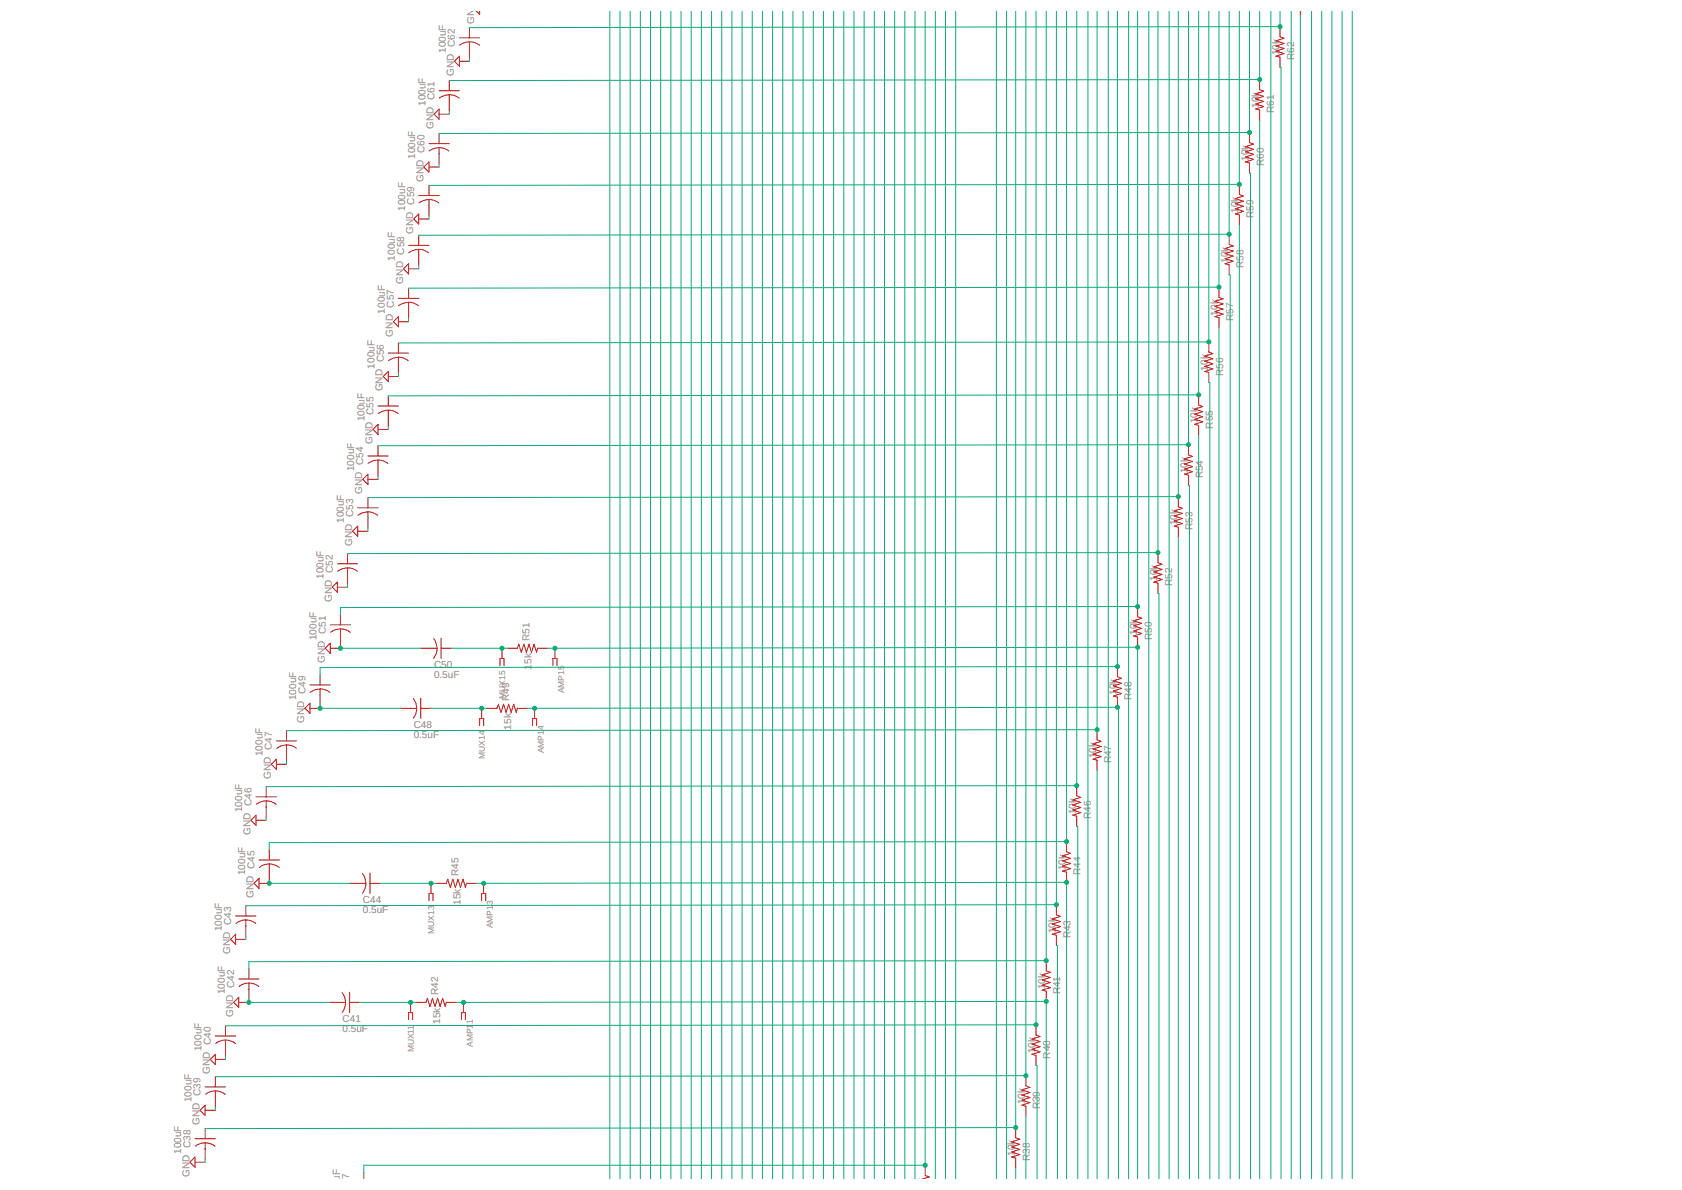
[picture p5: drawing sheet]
<svg xmlns="http://www.w3.org/2000/svg" width="420mm" height="297mm" viewBox="0 0 420 297" stroke-linecap="round" stroke-linejoin="round" font-family="sans-serif">
<path d="M129.2 2.7l126.4 291.6M291.6 2.7l-126.5 291.6" fill="none" stroke="#fff" stroke-width=".25"/>
<g fill="none" stroke="#c90d0c" stroke-width=".25">
<path d="M113.5 15.3l1.2-1.3v2.6zM114.7 15.3h2.5M114.7 9.4h5.1M114.8 11.3a4.4 4.4 0 0 1 2.4-.8v4M117.2 10.4a3.8 3.8 0 0 1 2.5 .9M117.2 6.9v2.5M118.9 2.7l.9 .9v-.9M314.5 19.9v2.5l1.1 .4-2.1 .6 2.1 .6-2.1 .7 2.1 .6-2.1 .7 2.1 .6-2.1 .6 1 .3v2.5M319.6 6.6v2.6l1 .4-2 .6 2 .6-2 .7 2 .6-2 .6 2 .7-2 .6 1 .3v2.5M324.7 2.7v1.2M107.1 35.9h5.1M107.1 37.7a4.4 4.4 0 0 1 2.5-.8v4"/>
<path d="M109.6 36.8a3.8 3.8 0 0 1 2.5 .9M109.6 27.2v2.6l-1.2-1.3zM109.6 33.3v2.6M109.6 28.5h2.6M109.6 22.6h5.1M109.7 24.5a4.4 4.4 0 0 1 2.5-.8v4M112.2 23.6a3.8 3.8 0 0 1 2.4 .9M112.2 20.1v2.5M312 33.1v2.5l1 .4-2 .6 2 .7-2 .6 2 .6-2 .7 2 .6-2 .6 1 .3v2.5M103.3 54.7l1.3-1.3v2.5zM104.6 58.7v2.6M104.6 54.7h2.5"/>
<path d="M104.6 48.8h5M107.1 49.8a3.8 3.8 0 0 1 2.5 .8M107.1 49.8a4.4 4.4 0 0 0-2.5 .8M107.1 40.4v2.6l-1.3-1.3zM107.1 46.3v2.5M107.1 49.8v4.1M107.1 41.7h2.5M306.9 58.5v2.5l1 .4-2 .6 2 .7-2 .6 2 .6-2 .7 2 .6-2 .6 1 .3v2.5M309.5 46v2.6l1 .3-2.1 .7 2.1 .6-2.1 .6 2.1 .7-2.1 .6 2.1 .6-2.1 .7 1.1 .2v2.6M99.5 79v2.6l-1.3-1.3zM99.5 74.5h5.1M99.5 76.3a4.4 4.4 0 0 1 2.5-.8v4"/>
<path d="M100.8 67.1l1.2-1.3v2.6zM102 75.4a3.8 3.8 0 0 1 2.5 .9M102 71.9v2.6M102 67.1h2.6M102 61.3h5.1M102.1 63.1a4.4 4.4 0 0 1 2.5-.8v4M104.6 62.2a3.8 3.8 0 0 1 2.4 .9M304.4 71.7v2.5l1 .4-2 .6 2 .7-2 .6 2 .6-2 .7 2 .6-2 .6 1 .3v2.5M96.9 92.7v2.5l-1.2-1.2zM96.9 98.8v2.5M96.9 94h2.6M96.9 88.1h5.1"/>
<path d="M99.5 89.2a3.8 3.8 0 0 1 2.4 .8M99.5 89.2l-1.3 .2-1.2 .6M99.5 85.6v2.5M99.5 89.2v4M99.5 80.3h2.5M299.3 98.6v2.5l1 .4-2 .6 2 .6-2 .7 2 .6-2 .6 2 .7-2 .6 1 .3v2.5M301.8 85.3v2.6l1.1 .4-2.1 .6 2.1 .6-2.1 .7 2.1 .6-2.1 .6 2.1 .7-2.1 .6 1 .3v2.5M91.9 118.4v2.5l-1.3-1.3zM91.9 119.6h2.5M91.9 113.8h5M93.1 107.2l1.3-1.3v2.6zM94.4 114.8a3.8 3.8 0 0 1 2.5 .9"/>
<path d="M94.4 114.8a4 4 0 0 0-2.5 .9M94.4 111.3v2.5M94.4 114.8v4.1M94.4 107.2h2.5M94.4 101.3h5.1M96.9 102.4a3.8 3.8 0 0 1 2.5 .8M96.9 102.4l-1.3 .2-1.2 .6M96.9 102.4v4M296.8 111v2.5l1 .4-2.1 .7 2.1 .6-2.1 .6 2.1 .7-2.1 .6 2.1 .6-2.1 .7 1.1 .2v2.6M86.8 138.2v2.5M88.1 132.6l1.2-1.3v2.6zM89.3 132.6h2.6"/>
<path d="M89.3 126.7h5.1M91.9 127.8a3.8 3.8 0 0 1 2.4 .8M91.9 127.8a4 4 0 0 0-2.5 .8M91.9 124.2v2.5M91.9 127.8v4M289.1 137.9v2.6l1.1 .3-2.1 .7 2.1 .6-2.1 .6 2.1 .7-2.1 .6 2.1 .7-2.1 .6 1 .2v2.6M294.2 124v2.5l1 .4-2 .6 2 .6-2 .7 2 .6-2 .6 2 .7-2 .6 1 .3v2.5M82.5 156h5M84.2 145.3v2.5l-1.2-1.2zM84.2 146.6h2.6M84.2 140.7h5.1M85 157a3.8 3.8 0 0 1 2.5 .8"/>
<path d="M85 157a4 4 0 0 0-2.5 .8M85 153.4v2.6M85 157v4M86.8 141.7a3.8 3.8 0 0 1 2.4 .9M86.8 141.7a4 4 0 0 0-2.5 .9M86.8 141.7v4.1M108.3 159.3l.6 1.2 .2 1.3M110.2 159.3v5M284.1 151.4v2.5l1 .4-2 .6 2 .7-2 .6 2 .6-2 .7 2 .6-2 .6 1 .3v2.5M76.1 176.8l1.3-1.3v2.6zM77.4 176.8h2.5M77.4 170.9h5.1"/>
<path d="M79.9 172a3.8 3.8 0 0 1 2.5 .8M79.9 172a4 4 0 0 0-2.5 .8M79.9 168.4v2.5M79.9 172v4M82.5 161.8h2.5M82.5 160.5v2.6l-1.3-1.3zM100 176.8h4.1M103.2 174.3a4 4 0 0 1 .9 2.5M104.1 176.8a4 4 0 0 1-.9 2.5M105.1 176.8h2.5M105.1 174.2v5.1M105.1 161.8h4"/>
<path d="M109.1 161.8a4 4 0 0 1-.8 2.5M110.2 161.8h2.5M120.3 176.8v2.5M121.5 176.8h2.6l.4-1 .6 2 .6-2 .7 2 .6-2 .6 2 .7-2 .6 2 .3-1h2.5M124.8 166.1v-1.8h1.1v1.8M125.3 161.8v2.5M126.6 161.8h2.6l.3-1 .7 2 .6-2 .6 2 .7-2 .6 2 .6-2 .7 2 .2-1h2.6M133.5 176.8v2.5M138 166.1v-1.8h1.1v1.8M138.6 161.8v2.5M279 166.4v2.5l1 .4-2 .6 2 .7-2 .6 2 .6-2 .7 2 .6-2 .6 1 .3v2.5M63.9 198.9h5.1"/>
<path d="M66.5 199.9a4 4 0 0 1 2.5 .8M66.5 199.9a3.8 3.8 0 0 0-2.5 .8M66.5 196.3v2.6M66.5 199.9v4.1M69 189.5v2.5l-1.3-1.2zM69 190.8h2.5M69 184.9h5.1M71.5 185.9a4 4 0 0 1 2.5 .9M71.5 185.9a3.8 3.8 0 0 0-2.4 .9M71.5 182.4v2.5M71.5 185.9v4.1M119.8 181.1v-1.8h1v1.8"/>
<path d="M133 181.1v-1.8h1v1.8M268.9 196.1v2.5l1 .4-2.1 .6 2.1 .7-2.1 .6 2.1 .6-2.1 .7 2.1 .6-2.1 .7 1.1 .2v2.5M273.9 182.1v2.6l1.1 .3-2.1 .7 2.1 .6-2.1 .6 2.1 .7-2.1 .6 2.1 .6-2.1 .7 1 .2v2.6M62.7 204.7l1.2-1.2v2.5zM63.9 204.7h2.6M64.7 219.2v2.5l-1.3-1.2zM64.7 214.6h5.1M67.2 215.6a4 4 0 0 1 2.5 .9M67.2 215.6a3.8 3.8 0 0 0-2.4 .9M67.2 212.1v2.5M67.2 215.6v4.1M90.5 218a3.8 3.8 0 0 1 .9 2.5"/>
<path d="M92.4 217.9v5.1M266.3 210.1v2.5l1 .4-2 .6 2 .6-2 .7 2 .6-2 .7 2 .6-2 .6 1 .3v2.5M58.8 233.2v2.5l-1.2-1.3zM58.8 234.4h2.6M58.8 228.6h5.1M61.4 229.6a4 4 0 0 1 2.5 .9M61.4 229.6a3.8 3.8 0 0 0-2.5 .9M61.4 226.1v2.5M61.4 229.6v4.1M64.7 220.5h2.5M87.3 220.5h4.1M91.4 220.5a4 4 0 0 1-.9 2.5"/>
<path d="M92.4 220.5h2.5M107.1 224.8v-1.8h1v1.8M107.6 220.5v2.5M108.9 220.5h2.5l.4-1 .6 2 .7-2 .6 2 .6-2 .7 2 .6-2 .6 2 .3-1h2.5M120.3 224.8v-1.8h1v1.8M120.8 220.5v2.5M261.2 239.8v2.5l1.1 .4-2.1 .6 2.1 .7-2.1 .6 2.1 .6-2.1 .7 2.1 .6-2.1 .6 1 .3v2.5M263.8 225.8v2.5l1 .4-2 .7 2 .6-2 .6 2 .7-2 .6 2 .6-2 .7 1 .2v2.6M53.8 258.6h5M56.3 259.6a4 4 0 0 1 2.5 .8M56.3 259.6a3.8 3.8 0 0 0-2.5 .8M56.3 256v2.6"/>
<path d="M56.3 259.6v4.1M58.3 250.2l1.3-1.3v2.6zM59.6 250.2h2.5M59.6 244.3h5.1M62.1 245.4a4 4 0 0 1 2.5 .8M62.1 245.4a3.8 3.8 0 0 0-2.4 .8M62.1 241.8v2.5M62.1 245.4v4M82.2 250.2h4.1M85.4 247.7a3.8 3.8 0 0 1 .9 2.5M86.3 250.2a4 4 0 0 1-.9 2.5M87.3 250.2h2.5"/>
<path d="M87.3 247.6v5.1M102 254.5v-1.8h1v1.8M102.5 250.2v2.5M103.8 250.2h2.5l.4-1 .7 2 .6-2 .6 2 .7-2 .6 2 .6-2 .7 2 .2-1h2.6M115.2 254.5v-1.8h1v1.8M115.7 250.2v2.5M258.7 255.8v2.5l1 .4-2 .6 2 .7-2 .6 2 .6-2 .7 2 .6-2 .6 1 .3v2.5M50 277.1l1.2-1.3v2.6zM51.2 277.1h2.6M51.2 271.3h5.1M52.5 264.4l1.3-1.3v2.6zM53.8 272.3a4 4 0 0 1 2.5 .8"/>
<path d="M53.8 272.3a3.8 3.8 0 0 0-2.5 .8M53.8 268.7v2.6M53.8 272.3v4.1M53.8 264.4h2.5M256.2 268.5v2.5l1 .4-2.1 .6 2.1 .7-2.1 .6 2.1 .6-2.1 .7 2.1 .6-2.1 .6 1.1 .3v2.5M47.4 290.1l1.3-1.3v2.5zM48.7 290.1h2.5M48.7 284.2h5.1M51.2 285.2a4 4 0 0 1 2.5 .9M51.2 285.2a3.8 3.8 0 0 0-2.4 .9M51.2 281.7v2.5M51.2 285.2v4.1"/>
<path d="M90.8 292.6v1.7M231 290.8v2.6l1 .4-1.8 .5M253.6 281.4v2.6l1 .4-2 .6 2 .6-2 .7 2 .6-2 .6 2 .7-2 .6 1 .3v2.5"/>
</g>
<path d="M62.1 249.4v.8h20.1" fill="none" stroke="#0dab76" stroke-width=".25"/>
<circle cx="62.1" cy="250.2" r=".51" fill="#0dab76"/>
<g fill="none" stroke="#0dab76" stroke-width=".25">
<path d="M67.2 219.7v.8h20.1"/>
<circle cx="62.1" cy="250.2" r=".51"/>
</g>
<circle cx="67.2" cy="220.5" r=".51" fill="#0dab76"/>
<g fill="none" stroke="#0dab76" stroke-width=".25">
<path d="M79.9 176v.8h20.1"/>
<circle cx="67.2" cy="220.5" r=".51"/>
</g>
<circle cx="79.9" cy="176.8" r=".51" fill="#0dab76"/>
<g fill="none" stroke="#0dab76" stroke-width=".25">
<path d="M85 161v.8h20.1"/>
<circle cx="79.9" cy="176.8" r=".51"/>
</g>
<circle cx="85" cy="161.8" r=".51" fill="#0dab76"/>
<g fill="none" stroke="#0dab76" stroke-width=".25">
<path d="M117.2 14.5v.8M294.2 2.7v121.3l-202.3 .2M112.2 27.7v.8M107.1 53.9v.8M109.6 40.9v.8M102 79.5v.8M104.6 66.3v.8M99.5 93.2v.8M94.4 118.9v.7M96.9 106.4v.8M91.9 131.8v.8M86.8 145.8v.8"/>
<path d="M71.5 190v.8M66.5 204v.7M61.4 233.7v.7M53.8 276.4v.7M56.3 263.7v.7M51.2 289.3v.8"/>
<circle cx="85" cy="161.8" r=".51"/>
</g>
<circle cx="294.2" cy="124" r=".51" fill="#0dab76"/>
<g fill="none" stroke="#0dab76" stroke-width=".25">
<path d="M253.6 2.7v278.7l-202.4 .3"/>
<circle cx="294.2" cy="124" r=".51"/>
</g>
<circle cx="253.6" cy="281.4" r=".51" fill="#0dab76"/>
<g fill="none" stroke="#0dab76" stroke-width=".25">
<path d="M256.2 2.7v265.8l-202.4 .2"/>
<circle cx="253.6" cy="281.4" r=".51"/>
</g>
<circle cx="256.2" cy="268.5" r=".51" fill="#0dab76"/>
<g fill="none" stroke="#0dab76" stroke-width=".25">
<path d="M258.7 2.7v253.1l-202.4 .2"/>
<circle cx="256.2" cy="268.5" r=".51"/>
</g>
<circle cx="258.7" cy="255.8" r=".51" fill="#0dab76"/>
<g fill="none" stroke="#0dab76" stroke-width=".25">
<path d="M89.8 250.2h14"/>
<circle cx="258.7" cy="255.8" r=".51"/>
</g>
<circle cx="102.5" cy="250.2" r=".51" fill="#0dab76"/>
<g fill="none" stroke="#0dab76" stroke-width=".25">
<path d="M261.2 249.9l-147.2 .3"/>
<circle cx="102.5" cy="250.2" r=".51"/>
</g>
<circle cx="115.7" cy="250.2" r=".51" fill="#0dab76"/>
<g fill="none" stroke="#0dab76" stroke-width=".25">
<path d="M261.2 249.9v44.4"/>
<circle cx="115.7" cy="250.2" r=".51"/>
</g>
<circle cx="261.2" cy="249.9" r=".51" fill="#0dab76"/>
<g fill="none" stroke="#0dab76" stroke-width=".25">
<path d="M263.8 2.7v223.1l-202.4 .3"/>
<circle cx="261.2" cy="249.9" r=".51"/>
</g>
<circle cx="263.8" cy="225.8" r=".51" fill="#0dab76"/>
<g fill="none" stroke="#0dab76" stroke-width=".25">
<path d="M94.9 220.5h14"/>
<circle cx="263.8" cy="225.8" r=".51"/>
</g>
<circle cx="107.6" cy="220.5" r=".51" fill="#0dab76"/>
<g fill="none" stroke="#0dab76" stroke-width=".25">
<path d="M266.3 220.2l-147.3 .3"/>
<circle cx="107.6" cy="220.5" r=".51"/>
</g>
<circle cx="120.8" cy="220.5" r=".51" fill="#0dab76"/>
<g fill="none" stroke="#0dab76" stroke-width=".25">
<path d="M266.3 220.2v74.1"/>
<circle cx="120.8" cy="220.5" r=".51"/>
</g>
<circle cx="266.3" cy="220.2" r=".51" fill="#0dab76"/>
<g fill="none" stroke="#0dab76" stroke-width=".25">
<path d="M268.9 2.7v193.4l-202.4 .2"/>
<circle cx="266.3" cy="220.2" r=".51"/>
</g>
<circle cx="268.9" cy="196.1" r=".51" fill="#0dab76"/>
<g fill="none" stroke="#0dab76" stroke-width=".25">
<path d="M273.9 2.7v179.4l-202.4 .3"/>
<circle cx="268.9" cy="196.1" r=".51"/>
</g>
<circle cx="273.9" cy="182.1" r=".51" fill="#0dab76"/>
<g fill="none" stroke="#0dab76" stroke-width=".25">
<path d="M107.6 176.8h13.9"/>
<circle cx="273.9" cy="182.1" r=".51"/>
</g>
<circle cx="120.3" cy="176.8" r=".51" fill="#0dab76"/>
<g fill="none" stroke="#0dab76" stroke-width=".25">
<path d="M279 176.5l-147.3 .3"/>
<circle cx="120.3" cy="176.8" r=".51"/>
</g>
<circle cx="133.5" cy="176.8" r=".51" fill="#0dab76"/>
<g fill="none" stroke="#0dab76" stroke-width=".25">
<path d="M279 176.5h.3v117.8"/>
<circle cx="133.5" cy="176.8" r=".51"/>
</g>
<circle cx="279" cy="176.5" r=".51" fill="#0dab76"/>
<g fill="none" stroke="#0dab76" stroke-width=".25">
<path d="M279 2.7v163.7l-199.1 .2v1.8"/>
<circle cx="279" cy="176.5" r=".51"/>
</g>
<circle cx="279" cy="166.4" r=".51" fill="#0dab76"/>
<g fill="none" stroke="#0dab76" stroke-width=".25">
<path d="M112.7 161.8h13.9"/>
<circle cx="279" cy="166.4" r=".51"/>
</g>
<circle cx="125.3" cy="161.8" r=".51" fill="#0dab76"/>
<g fill="none" stroke="#0dab76" stroke-width=".25">
<path d="M284.1 161.5l-147.3 .3"/>
<circle cx="125.3" cy="161.8" r=".51"/>
</g>
<circle cx="138.6" cy="161.8" r=".51" fill="#0dab76"/>
<g fill="none" stroke="#0dab76" stroke-width=".25">
<path d="M284.1 161.5v132.8"/>
<circle cx="138.6" cy="161.8" r=".51"/>
</g>
<circle cx="284.1" cy="161.5" r=".51" fill="#0dab76"/>
<g fill="none" stroke="#0dab76" stroke-width=".25">
<path d="M284.1 2.7v148.7l-199.1 .2v1.8"/>
<circle cx="284.1" cy="161.5" r=".51"/>
</g>
<circle cx="284.1" cy="151.4" r=".51" fill="#0dab76"/>
<g fill="none" stroke="#0dab76" stroke-width=".25">
<path d="M289.1 2.7v135.2l-202.3 .3"/>
<circle cx="284.1" cy="151.4" r=".51"/>
</g>
<circle cx="289.1" cy="137.9" r=".51" fill="#0dab76"/>
<g fill="none" stroke="#0dab76" stroke-width=".25">
<path d="M306.9 2.7v55.8l-202.3 .2"/>
<circle cx="289.1" cy="137.9" r=".51"/>
</g>
<circle cx="306.9" cy="58.5" r=".51" fill="#0dab76"/>
<g fill="none" stroke="#0dab76" stroke-width=".25">
<path d="M309.5 2.7v43.3l-202.4 .3"/>
<circle cx="306.9" cy="58.5" r=".51"/>
</g>
<circle cx="309.5" cy="46" r=".51" fill="#0dab76"/>
<g fill="none" stroke="#0dab76" stroke-width=".25">
<path d="M312 2.7v30.4l-202.4 .2"/>
<circle cx="309.5" cy="46" r=".51"/>
</g>
<circle cx="312" cy="33.1" r=".51" fill="#0dab76"/>
<g fill="none" stroke="#0dab76" stroke-width=".25">
<path d="M314.5 2.7v17.2l-202.3 .2"/>
<circle cx="312" cy="33.1" r=".51"/>
</g>
<circle cx="314.5" cy="19.9" r=".51" fill="#0dab76"/>
<g fill="none" stroke="#0dab76" stroke-width=".25">
<path d="M261.2 2.7v237.1l-199.1 .2v1.8M319.6 16.8h.3v277.5M324.7 3.9v290.4M330 2.7v291.6M314.5 30v264.3M309.5 56.2v238.1M312 43.2h.3v251.1M306.9 68.6h.3v225.7M301.8 95.5h.3v198.8M304.4 81.8v212.5M299.3 108.7v185.6M294.2 134.1v160.2"/>
<path d="M296.8 121.2h.2v173.1M289.1 148.1h.3v146.2M273.9 192.3v102M268.9 206.2h.2v88.1M263.8 236h.2v58.3M256.2 278.6v15.7M258.7 265.9h.3v28.4M253.6 291.6v2.7"/>
<circle cx="314.5" cy="19.9" r=".51"/>
</g>
<circle cx="261.2" cy="239.8" r=".51" fill="#0dab76"/>
<g fill="none" stroke="#0dab76" stroke-width=".25">
<path d="M266.3 2.7v207.4l-199.1 .2v1.8"/>
<circle cx="261.2" cy="239.8" r=".51"/>
</g>
<circle cx="266.3" cy="210.1" r=".51" fill="#0dab76"/>
<g fill="none" stroke="#0dab76" stroke-width=".25">
<path d="M296.8 2.7v108.3l-202.4 .3"/>
<circle cx="266.3" cy="210.1" r=".51"/>
</g>
<circle cx="296.8" cy="111" r=".51" fill="#0dab76"/>
<g fill="none" stroke="#0dab76" stroke-width=".25">
<path d="M299.3 2.7v95.9l-202.4 .2"/>
<circle cx="296.8" cy="111" r=".51"/>
</g>
<circle cx="299.3" cy="98.6" r=".51" fill="#0dab76"/>
<g fill="none" stroke="#0dab76" stroke-width=".25">
<path d="M301.8 2.7v82.6l-202.3 .3"/>
<circle cx="299.3" cy="98.6" r=".51"/>
</g>
<circle cx="301.8" cy="85.3" r=".51" fill="#0dab76"/>
<g fill="none" stroke="#0dab76" stroke-width=".25">
<path d="M304.4 2.7v69l-202.4 .2"/>
<circle cx="301.8" cy="85.3" r=".51"/>
</g>
<circle cx="304.4" cy="71.7" r=".51" fill="#0dab76"/>
<g fill="none" stroke="#0dab76" stroke-width=".25">
<path d="M319.6 2.7v3.9l-202.4 .3"/>
<circle cx="304.4" cy="71.7" r=".51"/>
</g>
<circle cx="319.6" cy="6.6" r=".51" fill="#0dab76"/>
<g fill="none" stroke="#0dab76" stroke-width=".25">
<path d="M154.8 2.7v291.6M157.4 2.7v291.6M159.9 2.7v291.6M162.4 2.7v291.6M165 2.7v291.6M167.5 2.7v291.6M170.1 2.7v291.6M175.1 2.7v291.6M180.2 2.7v291.6M185.3 2.7v291.6M190.4 2.7v291.6M195.5 2.7v291.6"/>
<path d="M198 2.7v291.6M200.5 2.7v291.6M203.1 2.7v291.6M205.6 2.7v291.6M208.2 2.7v291.6M210.7 2.7v291.6M213.2 2.7v291.6M215.8 2.7v291.6M220.9 2.7v291.6M225.9 2.7v291.6M231 2.7v288.1h-140.2v1.8"/>
<circle cx="319.6" cy="6.6" r=".51"/>
</g>
<circle cx="231" cy="290.8" r=".51" fill="#0dab76"/>
<g fill="none" stroke="#0dab76" stroke-width=".25">
<path d="M152.3 2.7v291.6M172.6 2.7v291.6M177.7 2.7v291.6M182.8 2.7v291.6M187.8 2.7v291.6M192.9 2.7v291.6M218.3 2.7v291.6M223.4 2.7v291.6M228.5 2.7v291.6M233.6 2.7v291.6M236.1 2.7v291.6M238.6 2.7v291.6"/>
<path d="M248.8 2.7v291.6M251.3 2.7v291.6M271.7 2.7v291.6M276.7 2.7v291.6M281.8 2.7v291.6M286.9 2.7v291.6M291.9 2.7v291.6M317.3 2.7v291.6M322.4 2.7v291.6M327.5 2.7v291.6M332.6 2.7v291.6M335.1 2.7v291.6"/>
<path d="M337.7 2.7v291.6"/>
<circle cx="231" cy="290.8" r=".51"/>
</g>
<g font-size="2.5" fill="#808080">
<text x="118.4" y="6" transform="rotate(-90 118.4 6)">GND</text>
<text x="111.3" y="13.3" transform="rotate(-90 111.3 13.3)">100uF</text>
<text x="319.4" y="13.8" transform="rotate(-90 319.4 13.8)">10k</text>
<text x="323.2" y="15.1" transform="rotate(-90 323.2 15.1)">R62</text>
<text x="113.3" y="19" transform="rotate(-90 113.3 19)">GND C62</text>
<text x="106.2" y="26.5" transform="rotate(-90 106.2 26.5)">100uF</text>
<text x="314.3" y="27" transform="rotate(-90 314.3 27)">10k</text>
<text x="318.1" y="28.3" transform="rotate(-90 318.1 28.3)">R61</text>
<text x="108.2" y="32.2" transform="rotate(-90 108.2 32.2)">GND C61</text>
<text x="103.7" y="39.7" transform="rotate(-90 103.7 39.7)">100uF</text>
<text x="311.7" y="40.2" transform="rotate(-90 311.7 40.2)">10k</text>
<text x="315.6" y="41.5" transform="rotate(-90 315.6 41.5)">R60</text>
<text x="105.7" y="45.4" transform="rotate(-90 105.7 45.4)">GND C60</text>
<text x="101.1" y="52.6" transform="rotate(-90 101.1 52.6)">100uF</text>
<text x="309.2" y="53.1" transform="rotate(-90 309.2 53.1)">10k</text>
<text x="103.2" y="58.3" transform="rotate(-90 103.2 58.3)">GND C59</text>
<text x="313" y="54.4" transform="rotate(-90 313 54.4)">R59</text>
<text x="98.6" y="65.1" transform="rotate(-90 98.6 65.1)">100uF</text>
<text x="306.7" y="65.6" transform="rotate(-90 306.7 65.6)">10k</text>
<text x="100.6" y="70.8" transform="rotate(-90 100.6 70.8)">GND C58</text>
<text x="310.5" y="66.9" transform="rotate(-90 310.5 66.9)">R58</text>
<text x="96.1" y="78.3" transform="rotate(-90 96.1 78.3)">100uF</text>
<text x="98.1" y="84" transform="rotate(-90 98.1 84)">GND C57</text>
<text x="304.1" y="78.8" transform="rotate(-90 304.1 78.8)">10k</text>
<text x="307.9" y="80.1" transform="rotate(-90 307.9 80.1)">R57</text>
<text x="93.5" y="92" transform="rotate(-90 93.5 92)">100uF</text>
<text x="301.6" y="92.5" transform="rotate(-90 301.6 92.5)">10k</text>
<text x="305.4" y="93.8" transform="rotate(-90 305.4 93.8)">R56</text>
<text x="95.5" y="97.7" transform="rotate(-90 95.5 97.7)">GND C56</text>
<text x="91" y="105.2" transform="rotate(-90 91 105.2)">100uF</text>
<text x="299" y="105.7" transform="rotate(-90 299 105.7)">10k</text>
<text x="302.9" y="107" transform="rotate(-90 302.9 107)">R55</text>
<text x="93" y="110.9" transform="rotate(-90 93 110.9)">GND C55</text>
<text x="88.4" y="117.6" transform="rotate(-90 88.4 117.6)">100uF</text>
<text x="296.5" y="118.1" transform="rotate(-90 296.5 118.1)">10k</text>
<text x="300.3" y="119.4" transform="rotate(-90 300.3 119.4)">R54</text>
<text x="90.5" y="123.3" transform="rotate(-90 90.5 123.3)">GND C54</text>
<text x="85.9" y="130.6" transform="rotate(-90 85.9 130.6)">100uF</text>
<text x="294" y="131.1" transform="rotate(-90 294 131.1)">10k</text>
<text x="87.9" y="136.3" transform="rotate(-90 87.9 136.3)">GND C53</text>
<text x="297.8" y="132.4" transform="rotate(-90 297.8 132.4)">R53</text>
<text x="80.8" y="144.5" transform="rotate(-90 80.8 144.5)">100uF</text>
<text x="288.9" y="145" transform="rotate(-90 288.9 145)">10k</text>
<text x="292.7" y="146.3" transform="rotate(-90 292.7 146.3)">R52</text>
<text x="82.8" y="150.2" transform="rotate(-90 82.8 150.2)">GND C52</text>
<text x="79" y="159.8" transform="rotate(-90 79 159.8)">100uF</text>
<text x="132.3" y="160" transform="rotate(-90 132.3 160)">R51</text>
<text x="283.8" y="158.5" transform="rotate(-90 283.8 158.5)">10k</text>
<text x="287.6" y="159.8" transform="rotate(-90 287.6 159.8)">R50</text>
<text x="81.1" y="165.5" transform="rotate(-90 81.1 165.5)">GND C51</text>
<text x="108.4" y="166.8">C50</text>
<text x="132.7" y="167.1" transform="rotate(-90 132.7 167.1)">15k</text>
<text x="108.4" y="169.3">0.5uF</text>
<text x="278.8" y="173.5" transform="rotate(-90 278.8 173.5)">10k</text>
<text x="74" y="174.8" transform="rotate(-90 74 174.8)">100uF</text>
<text x="127.2" y="175" transform="rotate(-90 127.2 175)">R49</text>
<text x="282.5" y="174.8" transform="rotate(-90 282.5 174.8)">R48</text>
<text x="76" y="180.5" transform="rotate(-90 76 180.5)">GND C49</text>
<text x="103.3" y="184.3">0.5uF</text>
<text x="103.3" y="181.7">C48</text>
<text x="127.6" y="182.1" transform="rotate(-90 127.6 182.1)">15k</text>
<text x="65.6" y="188.7" transform="rotate(-90 65.6 188.7)">100uF</text>
<text x="273.7" y="189.2" transform="rotate(-90 273.7 189.2)">10k</text>
<text x="277.5" y="190.5" transform="rotate(-90 277.5 190.5)">R47</text>
<text x="67.6" y="194.4" transform="rotate(-90 67.6 194.4)">GND C47</text>
<text x="60.5" y="202.7" transform="rotate(-90 60.5 202.7)">100uF</text>
<text x="268.6" y="203.2" transform="rotate(-90 268.6 203.2)">10k</text>
<text x="62.5" y="208.4" transform="rotate(-90 62.5 208.4)">GND C46</text>
<text x="272.4" y="204.5" transform="rotate(-90 272.4 204.5)">R46</text>
<text x="61.3" y="218.4" transform="rotate(-90 61.3 218.4)">100uF</text>
<text x="114.5" y="218.7" transform="rotate(-90 114.5 218.7)">R45</text>
<text x="266.1" y="217.2" transform="rotate(-90 266.1 217.2)">10k</text>
<text x="269.8" y="218.5" transform="rotate(-90 269.8 218.5)">R44</text>
<text x="63.3" y="224.2" transform="rotate(-90 63.3 224.2)">GND C45</text>
<text x="90.6" y="228">0.5uF</text>
<text x="90.6" y="225.4">C44</text>
<text x="115" y="225.8" transform="rotate(-90 115 225.8)">15k</text>
<text x="55.4" y="232.4" transform="rotate(-90 55.4 232.4)">100uF</text>
<text x="263.5" y="232.9" transform="rotate(-90 263.5 232.9)">10k</text>
<text x="57.4" y="238.1" transform="rotate(-90 57.4 238.1)">GND C43</text>
<text x="267.3" y="234.2" transform="rotate(-90 267.3 234.2)">R43</text>
<text x="56.2" y="248.2" transform="rotate(-90 56.2 248.2)">100uF</text>
<text x="109.4" y="248.4" transform="rotate(-90 109.4 248.4)">R42</text>
<text x="261" y="246.9" transform="rotate(-90 261 246.9)">10k</text>
<text x="264.8" y="248.2" transform="rotate(-90 264.8 248.2)">R41</text>
<text x="58.2" y="253.9" transform="rotate(-90 58.2 253.9)">GND C42</text>
<text x="85.5" y="257.7">0.5uF</text>
<text x="85.5" y="255.1">C41</text>
<text x="109.9" y="255.5" transform="rotate(-90 109.9 255.5)">15k</text>
<text x="50.3" y="262.4" transform="rotate(-90 50.3 262.4)">100uF</text>
<text x="258.4" y="262.9" transform="rotate(-90 258.4 262.9)">10k</text>
<text x="52.4" y="268.1" transform="rotate(-90 52.4 268.1)">GND C40</text>
<text x="262.2" y="264.2" transform="rotate(-90 262.2 264.2)">R40</text>
<text x="47.8" y="275.1" transform="rotate(-90 47.8 275.1)">100uF</text>
<text x="255.9" y="275.6" transform="rotate(-90 255.9 275.6)">10k</text>
<text x="49.8" y="280.8" transform="rotate(-90 49.8 280.8)">GND C39</text>
<text x="259.7" y="276.9" transform="rotate(-90 259.7 276.9)">R39</text>
<text x="45.3" y="288" transform="rotate(-90 45.3 288)">100uF</text>
<text x="47.3" y="293.8" transform="rotate(-90 47.3 293.8)">GND C38</text>
<text x="253.4" y="288.5" transform="rotate(-90 253.4 288.5)">10k</text>
<text x="257.1" y="289.9" transform="rotate(-90 257.1 289.9)">R38</text>
<text x="84.9" y="297.6" transform="rotate(-90 84.9 297.6)">00uF</text>
<text x="87.2" y="297.4" transform="rotate(-90 87.2 297.4)">C37</text>
<text x="230.8" y="297.9" transform="rotate(-90 230.8 297.9)">10k</text>
</g>
<g font-size="2.1" fill="#808080">
<text x="140.8" y="173" transform="rotate(-90 140.8 173)">AMP15</text>
<text x="126.1" y="174.4" transform="rotate(-90 126.1 174.4)">MUX15</text>
<text x="121.1" y="189.4" transform="rotate(-90 121.1 189.4)">MUX14</text>
<text x="135.8" y="188" transform="rotate(-90 135.8 188)">AMP14</text>
<text x="108.4" y="233.1" transform="rotate(-90 108.4 233.1)">MUX13</text>
<text x="123.1" y="231.7" transform="rotate(-90 123.1 231.7)">AMP13</text>
<text x="103.3" y="262.6" transform="rotate(-90 103.3 262.6)">MUX11</text>
<text x="118" y="261.2" transform="rotate(-90 118 261.2)">AMP11</text>
</g>
</svg>
